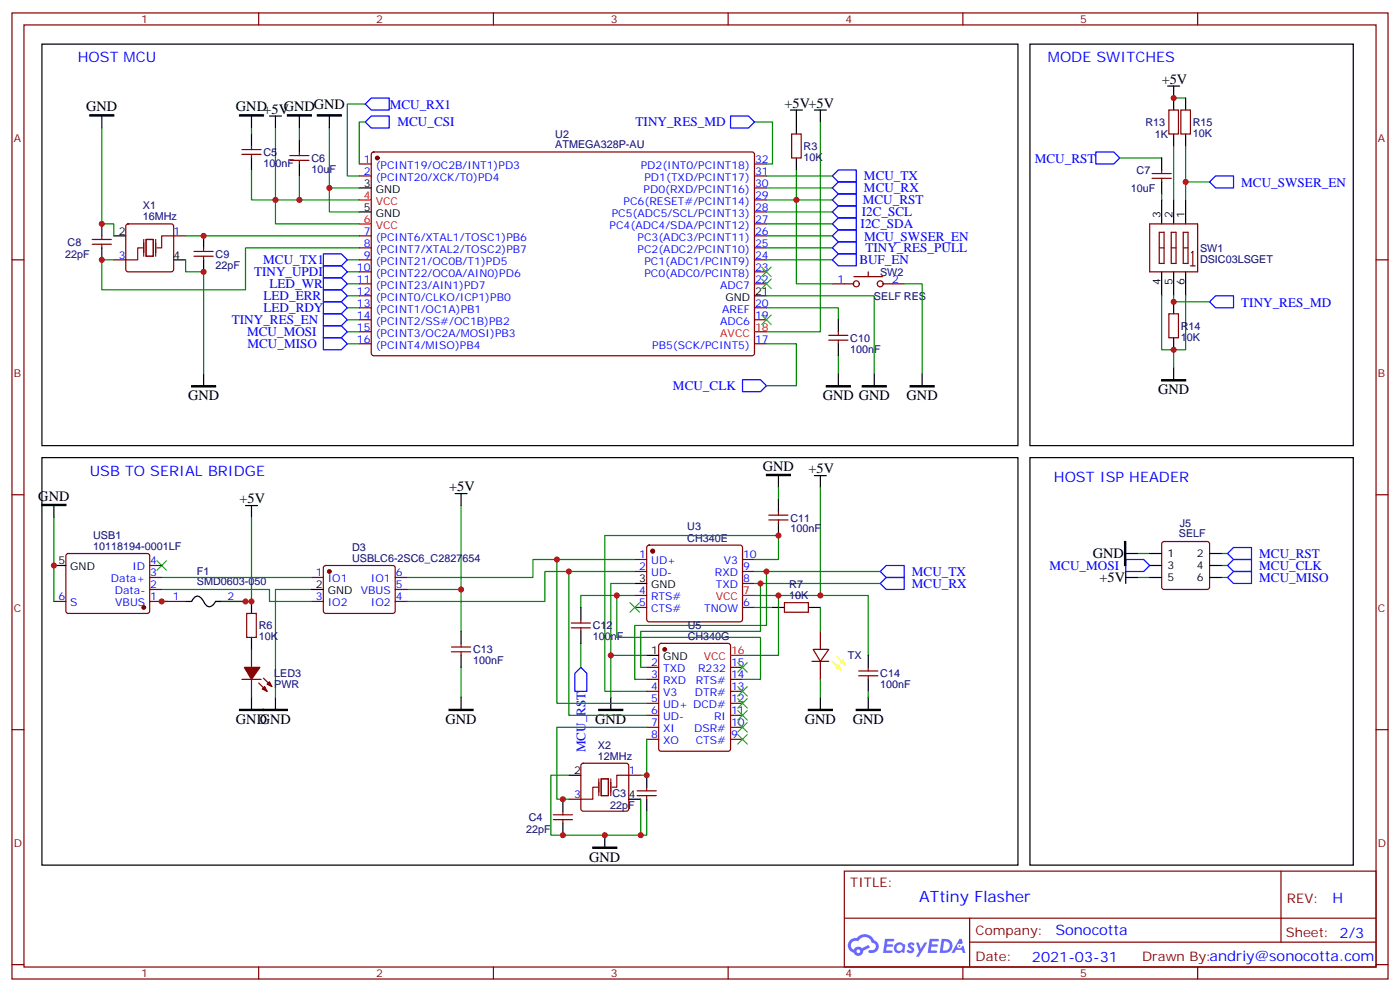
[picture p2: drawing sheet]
<svg xmlns="http://www.w3.org/2000/svg" width="412mm" height="292mm" viewBox="0 0 412 292" stroke-linecap="round" stroke-linejoin="round" font-family="sans-serif">
<g fill="none" stroke="#870000" stroke-width=".35">
<path d="M3.5 3.8h405.4v284.3h-405.4zM7.1 7.3h398.2v277.3h-398.2zM76.2 3.8v3.5M145.3 3.8v3.5M214.5 3.8v3.5M283.6 3.8v3.5M352.8 3.8v3.5M3.5 76.5h3.6M405.3 76.5h3.6M3.5 145.6h3.6M405.3 145.6h3.6M3.5 214.8h3.6"/>
<path d="M405.3 214.8h3.6M248.7 256.4h156.6v28.2h-156.6zM377.3 256.4v20.9M248.7 270.2h156.5M285.6 277.3h119.6M285.6 270.2v14.2M3.5 283.9h3.6M76.2 284.6v3.5M145.3 284.6v3.5M214.5 284.6v3.5M283.6 284.6v3.5M352.8 284.6v3.5"/>
<path d="M405.3 283.9h3.6"/>
</g>
<g fill="#5487ff">
<path d="M267.7 277.6a1.22 1.22 0 0 1 1.7 .2l-.4 .6a.47 .47 0 0 0-.3-.4 .47 .47 0 0 0-.5 .2l.1 .2a1.14 1.14 0 0 1 .8 1.8 1.14 1.14 0 0 1-1.9 0l-.2-.2 .5-.6 .7 .5a.29 .29 0 0 0 .3-.3 .29 .29 0 0 0-.2-.3 1.04 1.04 0 0 1-.6-1.7z"/>
<path d="M260.7 276.3h2.4l.3 .2-.2 .5-1.8 .1-.1 .8h1.5l.3 .4-.3 .4h-1.6l-.2 1.1h1.7l.2 .3-.2 .3-2.6 .1z"/>
<path d="M273.8 276.3h2.4l.3 .2-.1 .5-1.8 .1-.2 .8h1.6l.3 .4-.4 .4h-1.6l-.1 1.1h1.7l.2 .3-.2 .3-2.6 .1z"/>
<path d="M282.6 276.3h.7l.3 1.3-.6 .3a.69 .69 0 0 0-1 .3 .69 .69 0 0 0 .4 .9 .69 .69 0 0 0 .9-.6l.5-.2 .6 2.2h-.8l-.2-.9h-1.8l-.5 .9h-.8z"/>
<path d="M269.8 277.4h.8l.6 1.8 1.1-1.8h.9l-2.6 4.2h-.8l.9-1.5z"/>
<path d="M277.4 276.3l-.6 4.2h1.3a2.11 2.11 0 0 0 2.5-2.1 2.11 2.11 0 0 0-2.5-2.1zM278.1 277.1a1.39 1.39 0 0 1 1.7 1.4 1.39 1.39 0 0 1-1.8 1.3h-.3z"/>
<path d="M263.7 277.9a1.54 1.54 0 0 0-.1 2.2 1.54 1.54 0 0 0 2.2 .1l.6 .3 .3-2.3-.2-.3h-.4a1.49 1.49 0 0 0-2.4 0zM264 278.9a.94 .94 0 0 1 1.8 0 .94 .94 0 0 1-1.8 0z"/>
<path d="M250.4 276.7a2.18 2.18 0 0 0 1.1 3.7 1.44 1.44 0 0 0 1.6 .9 1.44 1.44 0 0 0 1.2-1.4l2-1.1-.5-.7-1.9 1a1.47 1.47 0 0 0-2.4 .4 1.39 1.39 0 0 1-.7-1.9 1.39 1.39 0 0 1 2-.5 2.12 2.12 0 0 1 2.2-1.3 2.12 2.12 0 0 1 1.9 1.7 1.14 1.14 0 0 1 1.1 1.4 1.14 1.14 0 0 1-1.7 .7 .43 .43 0 0 0-.5 .4 .43 .43 0 0 0 .4 .5 1.98 1.98 0 0 0 2.5-1.2 1.98 1.98 0 0 0-1.2-2.6 3.1 3.1 0 0 0-5.3-.6l-.9 .1zM252.3 280a.55 .55 0 0 1 1.1 0 .55 .55 0 0 1-1.1 0z"/>
<circle cx="282.6" cy="278.4" r=".26"/>
</g>
<g fill="none" stroke="#870000" stroke-width=".35">
<path d="M233.2 39.4h2.8v7.1h-2.8zM344.3 32.4h2.8v7h-2.8zM347.8 32.4h2.9v7h-2.9zM71.3 45.4h5.6M71.3 44h5.6M74.1 43v1M74.1 45.4v1.1M85.4 47.2h5.6M85.4 45.8h5.6M88.2 44.7v1.1M88.2 47.2v1.1M105.8 48.3h3.6"/>
<path d="M105.8 51.8h3.6M109.6 44.9l.5-.2 111.7 .1 .4 .6v58.9l-.7 .4-111.7-.1-.4-.6v-58.6zM222.2 48.3h3.6M222.2 51.8h3.6M222.2 58.8h3.6M222.2 55.3h3.6M339.4 52.5h5.6M339.4 51.1h5.6M342.2 50v1.1M342.2 52.5v1.1M27.2 71.9h5.6M27.2 70.5h5.6"/>
<path d="M30 69.4v1.1M30 71.9v1.1M33.5 76.5h3.5M37.3 66.1l.4-.2h12.7l.5 .2 .3 .5v12.7l-.3 .5-.5 .2h-12.7l-.5-.2-.2-.5v-12.7zM51.2 69.4h3.5M57.1 75.4h5.7M57.1 74h5.7M60 73v1M60 75.4v1.1M105.8 69.4h3.6M105.8 73h3.6M105.8 76.5h3.6"/>
<path d="M222.2 69.4h3.6M222.2 73h3.6M222.2 76.5h3.6M222.2 65.9h3.6M222.2 62.4h3.6M338.7 65.9h14.1v14.1h-14.1zM341.5 73h1.4M341.5 68.4h1.4v9.1h-1.4zM345 73h1.4M345 68.4h1.4v9.1h-1.4zM348.5 73h1.5M348.5 68.4h1.5v9.1h-1.5z"/>
<path d="M350.7 78.2h1.4M351 74.4l.4-.4v4.2M105.8 80h3.6M105.8 83.5h3.6M105.8 87.1h3.6M105.8 90.6h3.6M105.8 94.1h3.6M105.8 97.6h3.6M222.2 80h3.6M222.2 83.5h3.6M222.2 90.6h3.6M222.2 94.1h3.6"/>
<path d="M244.1 98.7h5.7M245.2 83.5h6.3M246.9 97.6v1.1M251.5 81.4h8.5M255.8 80v1.4M260 83.5h6.3M344.3 92.4h2.8v7h-2.8zM105.8 101.2h3.6M222.2 101.2h3.6M244.1 100.1h5.7M246.9 100.1v1.1M226.5 153h5.6"/>
<path d="M226.5 151.6h5.6M229.3 150.6v1M229.3 153v1.1M342.4 159.6l.5-.2h12.7l.5 .2 .2 .5v12.7l-.2 .5-.5 .2h-12.7l-.5-.2-.2-.5v-12.7zM15.9 177h3.5M19.6 163.1l.5-.2h23.3l.5 .2 .2 .5-.1 16.5-.6 .5-23.6-.1-.4-.7v-16.2zM44.1 177h10.6M44.1 170h3.5M44.1 173.5h3.5M44.1 166.4h3.5M65.3 177h7M91.7 177h3.5"/>
<path d="M91.7 170h3.5M95.5 166.6l.5-.2 20 .1 .4 .6v13l-.7 .5-20-.1-.5-.7v-12.7zM116.4 177h3.5M116.4 170h3.5M116.4 173.5h3.5M187 164.7h3.5M187 168.2h3.5M187 175.3h3.5M187 178.8h3.5M190.7 160.6l.5-.2h26.8l.5 .2 .2 .5v21.2l-.2 .5-.5 .2h-26.8l-.5-.2-.2-.5v-21.2zM218.7 164.7h3.5M218.7 168.2h3.5"/>
<path d="M218.7 178.8h3.5M218.7 171.7h3.5M231.1 177.4h7v2.8h-7zM71.3 200h5.6M72.7 180.6h2.8v7h-2.8zM74.1 191.1v5.3M74.1 200v5.2M77.6 199.6l2.5 2.5M133 191.8h5.6M133 190.4h5.6M135.8 189.4v1M135.8 191.8v1.1"/>
<path d="M168.3 184.8h5.6M168.3 183.4h5.6M171.1 182.3v1.1M171.1 184.8v1M190.5 200h3.5M190.5 196.4h3.5M194.3 189.6l.4-.2h19.8l.6 .4 .1 30.6-.5 .7h-20l-.6-.4-.1-30.6zM215.2 200h3.5M215.2 196.4h3.5M239.2 194.7h4.9M239.5 191.1h4.6l-2.4 3.6zM241.7 185.8v5.3"/>
<path d="M241.7 194.7v5.3M252.9 198.9h5.7M252.9 197.5h5.7M255.8 196.4v1.1M255.8 198.9v1.1M76.2 201l2.5 2.5M190.5 203.5h3.5M190.5 207h3.5M190.5 210.5h3.5M190.5 214.1h3.5M190.5 217.6h3.5M215.2 203.5h3.5"/>
<path d="M215.2 207h3.5M215.2 210.5h3.5M215.2 214.1h3.5M215.2 217.6h3.5M163 239.8h5.6M165.8 238.8v1M167.6 235.2h3.5M171.3 224.9l.5-.3h12.7l.5 .3 .2 .5v12.7l-.2 .5-.5 .2h-12.7l-.5-.3-.2-.4v-12.7zM185.2 228.2h3.5M187.7 234.2h5.6M187.7 232.8h5.6M190.5 231.7v1.1"/>
<path d="M190.5 234.2v1M163 241.2h5.6M165.8 241.2v1.1"/>
<circle cx="252.2" cy="83.5" r=".88"/>
<circle cx="259.3" cy="83.5" r=".88"/>
</g>
<g fill="#870000" stroke="#870000" stroke-width=".35">
<path d="M77.3 202.8l.7-.7 .7 1.4z"/>
<path d="M78.7 201.4l.7-.7 .7 1.4z"/>
<path d="M72 196.4h4.6l-2.5 3.6z"/>
<circle cx="111.1" cy="46.5" r=".53"/>
<circle cx="192.3" cy="162.2" r=".53"/>
<circle cx="97" cy="168.2" r=".53"/>
<circle cx="42.3" cy="178.8" r=".53"/>
<circle cx="195.8" cy="191.1" r=".53"/>
</g>
<g fill="none" stroke="#000" stroke-width=".35">
<path d="M12.3 13h287.6v118.2h-287.6zM303.4 13h95.2v118.2h-95.2zM30 34.1v3.6M74.1 34.1v3.6M74.1 39.4v3.6M79.4 34.1h3.5M81.1 34.1v3.6M88.2 34.1v3.6M97 34.1v3.6M232.8 32.4h3.6M234.6 32.4v7M239.9 32.4h3.5"/>
<path d="M241.7 32.4v3.5M344 25.3h3.5M345.7 25.3v7.1M345.7 39.4v3.6M349.2 28.9v3.5M349.2 39.4v3.6M74.1 46.5v3.5M88.2 41.2v3.5M88.2 48.3v3.5M105.8 55.3h3.6M234.6 46.5v3.5M342.2 46.5v3.5"/>
<path d="M342.2 53.6v3.5M342.2 58.8v7.1M345.7 58.8v7.1M349.2 58.8v7.1M30 65.9v3.5M30 73v3.5M33.5 69.4h3.5M51.2 76.5h3.5M60 69.4v3.6M60 76.5v3.5M105.8 62.4h3.6M222.2 87.1h3.6"/>
<path d="M246.9 94.1v3.5M342.2 80v7.1M345.7 80v7.1M345.7 88.8v3.6M345.7 99.4v3.5M349.2 80v7.1M60 110v3.5M246.9 101.2v3.5M246.9 110v3.5M257.5 110v3.5M271.6 110v3.5M345.7 108.2v3.6"/>
<path d="M12.3 134.7h287.6v119.9h-287.6zM229.3 140v3.5M239.9 140h3.5M241.7 140v3.5M15.9 148.8v3.5M72.3 148.8h3.5M74.1 148.8v3.5M134.1 145.3h3.5M135.8 145.3v3.5M229.3 147v3.6M229.3 154.1v3.5M15.9 166.4h3.5"/>
<path d="M54.7 177h1.7l.6-.9a1.56 1.56 0 0 1 2.7 .5l.2 .3a2.13 2.13 0 0 0 2.3 1.6l1.3-1.5h1.8M74.1 177v3.6M91.7 173.5h3.5M171.1 178.8v3.5M187 171.7h3.5M227.5 178.8h3.6M238.1 178.8h3.6M331.6 162.9h3.5M331.6 170h3.5M331.6 168.2v3.5M338.7 162.9h3.5M338.7 166.4h3.5"/>
<path d="M338.7 170h3.5M356.3 162.9h3.5M356.3 166.4h3.5M356.3 170h3.5M74.1 187.6v3.5M135.8 185.8v3.6M135.8 192.9v3.5M171.1 185.8v3.6M190.5 192.9h3.5M255.8 192.9v3.5M255.8 200v3.5M74.1 205.2v3.6"/>
<path d="M81.1 205.2v3.6M135.8 205.2v3.6M179.9 205.2v3.6M241.7 205.2v3.6M255.8 205.2v3.6M165.8 235.2v3.6M167.6 228.2h3.5M185.2 235.2h3.5M190.5 228.2v3.5M190.5 235.2v3.6M165.8 242.3v3.5M178.2 245.8v3.5"/>
</g>
<path d="M105.8 58.8h3.6M105.8 65.9h3.6M222.2 97.6h3.6M218.7 175.3h3.5M215.2 192.9h3.5" fill="none" stroke="#f00" stroke-width=".35"/>
<g fill="#000" stroke="#000" stroke-width=".35">
<path d="M26.5 33.8h7v.3h-7zM70.6 33.8h7v.3h-7zM84.7 33.8h7v.3h-7zM93.5 33.8h7v.3h-7zM56.4 113.5h7.1v.4h-7.1zM243.4 113.5h7.1v.4h-7.1zM254 113.5h7.1v.4h-7.1zM268.1 113.5h7.1v.4h-7.1zM342.2 111.8h7v.3h-7zM225.8 139.6h7v.4h-7zM12.3 148.4h7.1v.4h-7.1zM331.3 159.4h.3v7h-.3z"/>
<path d="M70.6 208.8h7v.3h-7zM77.6 208.8h7.1v.3h-7.1zM132.3 208.8h7v.3h-7zM176.4 208.8h7v.3h-7zM238.1 208.8h7.1v.3h-7.1zM252.2 208.8h7.1v.3h-7.1zM174.6 249.3h7.1v.4h-7.1z"/>
</g>
<g fill="none" stroke="#008700" stroke-width=".35">
<path d="M30 37.7v28.2h3.5v3.5M74.1 37.7v1.7M81.1 37.7v21.1h24.7M88.2 37.7v3.5M97 37.7v17.6h8.8M107.6 35.9h-1.8v12.4M107.6 30.6h-5.3v21.2h3.5M222.2 35.9h5.3v12.4h-1.7M241.7 35.9v61.7h-15.9M345.7 28.9h3.5M74.1 50v8.8h7v7.1h24.7M88.2 51.8v7"/>
<path d="M97 55.3v7.1h8.8M225.8 55.3h19.4M225.8 51.8h19.4M234.6 50v8.8h-8.8M245.2 58.8h-10.6v24.7h10.6M329.8 46.5h12.4M342.2 57.1v1.7M345.7 43v15.8M349.2 43v15.8M349.2 53.6h7.1M54.7 76.5v3.5h5.3v30M54.7 69.4h51.1"/>
<path d="M102.3 76.5h3.5M105.8 73h-33.5v12.3h-42.3v-8.8h3.5M225.8 69.4h19.4M225.8 62.4h19.4M225.8 65.9h19.4M225.8 76.5h19.4M225.8 73h19.4M102.3 83.5h3.5M102.3 97.6h3.5M102.3 94.1h3.5M102.3 87.1h3.5M102.3 90.6h3.5"/>
<path d="M102.3 80h3.5M225.8 87.1h31.7v22.9M225.8 90.6h21.1v3.5M266.3 83.5h5.3v26.5M342.2 87.1v15.8h3.5M345.7 87.1v1.7h10.6M349.2 87.1v15.8h-3.5v5.3M102.3 101.2h3.5M225.8 101.2h8.8v12.3h-8.8M246.9 104.7v5.3M15.9 152.3v24.7M74.1 152.3v24.7h-10.6"/>
<path d="M135.8 148.8v24.7h-15.9M229.3 143.5v3.5M241.7 143.5v31.8h-19.5M47.6 173.5h31.8v3.5h12.3M47.6 170h44.1M47.6 177h1.8M91.7 173.5h-10.6v31.7M135.8 173.5v12.3M164 164.7v42.3h26.5M167.6 168.2v42.3h22.9M181.7 175.3v12.3h42.3v12.4h-5.3M187 171.7h-7.1v33.5"/>
<path d="M187 175.3h-15.9v3.5M187 164.7h-30v5.3h-37.1M187 168.2h-26.5v8.8h-40.6M222.2 164.7h7.1v-7.1h-51.1v45.9h12.3M222.2 178.8h5.3M222.2 168.2h37.1M222.2 171.7h37.1M224 171.7v14.1h-35.3v10.6h1.8M225.8 168.2v15.9h-38.8v15.9h3.5M229.3 175.3v17.6h-10.6M241.7 175.3h14.1v17.6M241.7 178.8v7"/>
<path d="M335.1 162.9h3.6M335.1 170h3.6M359.8 166.4h1.8M359.8 162.9h1.8M359.8 170h1.8M135.8 196.4v8.8M171.1 189.4v7M179.9 192.9h10.6M241.7 200v5.2M190.5 217.6v10.6h-1.8M190.5 214.1h-26.5v21.1h3.6M255.8 203.5v1.7"/>
<path d="M167.6 228.2h-5.3v17.6h28.2v-7M188.7 235.2v10.6"/>
</g>
<g fill="none" stroke="#00f" stroke-width=".35">
<path d="M107.6 30.6l1.8-1.7h5.3v3.5h-5.3zM109.4 34.1h5.3v3.6h-5.3l-1.8-1.8zM215.2 34.1h5.3l1.7 1.8-1.7 1.8h-5.3zM245.2 51.8l1.7-1.8h5.3v3.6h-5.3zM245.2 55.3l1.7-1.7h5.3v3.5h-5.3zM245.2 58.8l1.7-1.7h5.3v3.5h-5.3zM322.8 44.7h5.3l1.7 1.8-1.7 1.8h-5.3zM358.1 51.8h5.3v3.5h-5.3l-1.8-1.7zM95.2 74.7h5.3l1.8 1.8-1.8 1.7h-5.3zM95.2 78.2h5.3l1.8 1.8-1.8 1.8h-5.3zM245.2 62.4l1.7-1.8h5.3v3.5h-5.3zM245.2 65.9l1.7-1.8h5.3v3.6h-5.3z"/>
<path d="M245.2 69.4l1.7-1.7h5.3v3.5h-5.3zM245.2 73l1.7-1.8h5.3v3.5h-5.3zM245.2 76.5l1.7-1.8h5.3v3.5h-5.3zM95.2 95.9h5.3l1.8 1.7-1.8 1.8h-5.3zM95.2 99.4h5.3l1.8 1.8-1.8 1.7h-5.3zM95.2 92.4h5.3l1.8 1.7-1.8 1.8h-5.3zM95.2 88.8h5.3l1.8 1.8-1.8 1.8h-5.3zM95.2 85.3h5.3l1.8 1.8-1.8 1.7h-5.3zM95.2 81.8h5.3l1.8 1.7-1.8 1.8h-5.3zM356.3 88.8l1.8-1.7h5.3v3.5h-5.3zM218.7 111.8h5.3l1.8 1.7-1.8 1.8h-5.3zM259.3 168.2l1.8-1.8h5.2v3.6h-5.2z"/>
<path d="M259.3 171.7l1.8-1.7h5.2v3.5h-5.2zM331.6 164.7h5.3l1.8 1.7-1.8 1.8h-5.3zM361.6 162.9l1.8-1.8h5.3v3.6h-5.3zM361.6 166.4l1.8-1.7h5.3v3.5h-5.3zM361.6 170l1.8-1.8h5.3v3.5h-5.3zM171.1 196.4l1.8 1.8v5.3h-3.6v-5.3z"/>
</g>
<g fill="none" stroke="#3c3" stroke-width=".35">
<path d="M224.4 78.6l2.8 2.8M227.2 78.6l-2.8 2.8M224.4 82.1l2.8 2.8M224.4 92.7l2.8 2.8M227.2 82.1l-2.8 2.8M227.2 92.7l-2.8 2.8M46.2 165l2.8 2.9M49 165l-2.8 2.9M185.6 177.4l2.8 2.8M188.4 177.4l-2.8 2.8M217.3 195l2.8 2.8M220.1 195l-2.8 2.8"/>
<path d="M217.3 216.2l2.8 2.8M217.3 212.7l2.8 2.8M217.3 209.1l2.8 2.8M217.3 205.6l2.8 2.8M217.3 202.1l2.8 2.8M220.1 216.2l-2.8 2.8M220.1 212.7l-2.8 2.8M220.1 209.1l-2.8 2.8M220.1 205.6l-2.8 2.8M220.1 202.1l-2.8 2.8"/>
</g>
<path d="M42 73h-1.4v3.5h-3.6M42.3 70.5v4.9M43 70.5h2.2v4.9h-2.2zM45.9 70.5v4.9M51.2 69.4h-3.6v3.6h-1.4M176 231.7h-1.4v3.5h-3.5M176.4 229.2v5M177.1 229.2h2.1v5h-2.1zM179.9 229.2v5M185.2 228.2h-3.5v3.5h-1.4" fill="none" stroke="#870012" stroke-width=".35"/>
<path d="M245.2 194.7l2.4 2.4M246.2 196.4l.7-.7 .7 1.4zM246.6 193.3l2.5 2.4M247.6 195l.8-.7 .7 1.4z" fill="none" stroke="#ff0" stroke-width=".35"/>
<g fill="#c00">
<circle cx="241.7" cy="175.3" r=".88"/>
<circle cx="135.8" cy="173.5" r=".88"/>
<circle cx="81.1" cy="58.8" r=".88"/>
<circle cx="234.6" cy="58.8" r=".88"/>
<circle cx="88.2" cy="58.8" r=".88"/>
<circle cx="97" cy="55.3" r=".88"/>
<circle cx="60" cy="80" r=".88"/>
<circle cx="60" cy="69.4" r=".88"/>
<circle cx="349.3" cy="53.6" r=".88"/>
<circle cx="74.1" cy="177" r=".88"/>
<circle cx="345.7" cy="102.9" r=".88"/>
<circle cx="345.7" cy="88.8" r=".88"/>
<circle cx="72.3" cy="177" r=".88"/>
<circle cx="47.6" cy="177" r=".88"/>
<circle cx="15.9" cy="166.4" r=".88"/>
<circle cx="179.9" cy="192.9" r=".88"/>
<circle cx="181.7" cy="175.3" r=".88"/>
<circle cx="224" cy="171.7" r=".88"/>
<circle cx="225.8" cy="168.2" r=".88"/>
<circle cx="164" cy="164.7" r=".88"/>
<circle cx="167.6" cy="168.2" r=".88"/>
<circle cx="229.3" cy="157.6" r=".88"/>
<circle cx="229.3" cy="175.3" r=".88"/>
<circle cx="30" cy="65.9" r=".88"/>
<circle cx="30" cy="76.5" r=".88"/>
<circle cx="345.7" cy="28.9" r=".88"/>
<circle cx="190.5" cy="228.2" r=".88"/>
<circle cx="165.8" cy="245.8" r=".88"/>
<circle cx="165.8" cy="235.2" r=".88"/>
<circle cx="188.7" cy="245.8" r=".88"/>
<circle cx="178.2" cy="245.8" r=".88"/>
</g>
<path d="M303.4 134.7h95.2v119.9h-95.2z" fill="none" stroke="#000" stroke-width=".35"/>
<text font-size="4.6" fill="#00f" x="270.8" y="265.4">ATtiny Flasher</text>
<g font-size="4.2" fill="#00f">
<text x="22.9" y="18.3">HOST MCU</text>
<text x="308.7" y="18.3">MODE SWITCHES</text>
<text x="26.5" y="140">USB TO SERIAL BRIDGE</text>
<text x="310.4" y="141.7">HOST ISP HEADER</text>
<text x="392.5" y="265.7">H</text>
<text x="310.9" y="275.2">Sonocotta</text>
<text x="304" y="283">2021-03-31</text>
</g>
<g font-size="4.2">
<text x="342.2" y="24.6">+5V</text>
<text x="25.4" y="32.7">GND</text>
<text x="69.5" y="32.7">GND+5VGNDGND</text>
<text x="231.1" y="31.7">+5V+5V</text>
<text x="55.4" y="117.9">GND</text>
<text x="242.4" y="117.9">GND GND</text>
<text x="267.1" y="117.9">GND</text>
<text x="341.1" y="116.1">GND</text>
<text x="224.7" y="138.5">GND</text>
<text x="238.1" y="139.3">+5V</text>
<text x="11.3" y="147.4">GND</text>
<text x="70.6" y="148.1">+5V</text>
<text x="132.3" y="144.6">+5V</text>
<text x="321.9" y="164.3">GND</text>
<text x="323.9" y="171.4">+5V</text>
<text x="69.5" y="213">GND</text>
<text x="76.6" y="213">GND</text>
<text x="131.2" y="213">GND</text>
<text x="175.3" y="213">GND</text>
<text x="237.1" y="213">GND</text>
<text x="251.2" y="213">GND</text>
<text x="173.6" y="253.6">GND</text>
</g>
<g font-size="3.9" fill="#00f">
<text x="114.8" y="32">MCU_RX1</text>
<text x="117.1" y="37.1">MCU_CSI</text>
<text x="187.2" y="37.2">TINY_RES_MD</text>
<text x="304.8" y="47.9">MCU_RST</text>
<text x="254.5" y="53">MCU_TX</text>
<text x="254.5" y="56.5">MCU_RX</text>
<text x="365.6" y="55">MCU_SWSER_EN</text>
<text x="253.8" y="63.6">I2C_SCL</text>
<text x="254.1" y="60.1">MCU_RST</text>
<text x="253.5" y="67.2">I2C_SDA</text>
<text x="254.5" y="70.9">MCU_SWSER_EN</text>
<text x="77.5" y="77.7">MCU_TX1</text>
<text x="253.1" y="77.7">BUF_EN</text>
<text x="254.9" y="74.2">TINY_RES_PULL</text>
<text x="74.8" y="81.3">TINY_UPDI</text>
<text x="77.6" y="88.3">LED_ERR</text>
<text x="79.4" y="84.8">LED_WR</text>
<text x="68.3" y="95.5">TINY_RES_EN</text>
<text x="77.6" y="91.9">LED_RDY</text>
<text x="365.6" y="90.3">TINY_RES_MD</text>
<text x="72.8" y="98.9">MCU_MOSI</text>
<text x="72.9" y="102.5">MCU_MISO</text>
<text x="198.2" y="114.8">MCU_CLK</text>
<text x="309.2" y="167.7">MCU_MOSI</text>
<text x="370.9" y="164.1">MCU_RST</text>
<text x="370.9" y="167.6">MCU_CLK</text>
<text x="268.6" y="169.4">MCU_TX</text>
<text x="268.6" y="172.9">MCU_RX</text>
<text x="370.9" y="171.2">MCU_MISO</text>
<text x="172.4" y="221.4" transform="rotate(-90 172.4 221.4)">MCU_RST</text>
</g>
<g font-size="3.9" fill="#800">
<text x="250.5" y="261">TITLE:</text>
<text x="379.1" y="265.7">REV:</text>
<text x="287.4" y="275.2">Company:</text>
<text x="378.7" y="275.8">Sheet: 2/3</text>
<text x="287.4" y="282.9">Date:</text>
<text x="336.4" y="282.9">Drawn By:andriy@sonocotta.com</text>
</g>
<g font-size="3.2" fill="#800">
<text x="41.6" y="6.8">1</text>
<text x="110.8" y="6.8">2</text>
<text x="179.9" y="6.8">3</text>
<text x="249.1" y="6.8">4</text>
<text x="318.2" y="6.8">5</text>
<text x="4.1" y="41.9">A</text>
<text x="405.9" y="41.9">A</text>
<text x="4.1" y="111.1">B</text>
<text x="405.9" y="111.1">B</text>
<text x="4.1" y="180.2">C</text>
<text x="405.9" y="180.2">C</text>
<text x="4.1" y="249.3">D</text>
<text x="405.9" y="249.3">D</text>
<text x="41.6" y="287.6">1</text>
<text x="110.8" y="287.6">2</text>
<text x="179.9" y="287.6">3</text>
<text x="249.1" y="287.6">4</text>
<text x="318.2" y="287.6">5</text>
</g>
<g font-size="3.2" fill="#000080">
<text x="163.6" y="40.7">U2</text>
<text x="337.4" y="37">R13</text>
<text x="340.2" y="40.6">1K</text>
<text x="351.4" y="40.3">10K</text>
<text x="351.4" y="37.1">R15</text>
<text x="77.6" y="45.9">C5</text>
<text x="91.7" y="47.6">C6</text>
<text x="163.6" y="43.7">ATMEGA328P-AU</text>
<text x="236.7" y="47.3">10K</text>
<text x="236.7" y="44.1">R3</text>
<text x="77.6" y="49.1">100nF</text>
<text x="91.7" y="50.8">10uF</text>
<text x="334.8" y="51.1">C7</text>
<text x="333.1" y="56.4">10uF</text>
<text x="42.1" y="64.8">16MHz</text>
<text x="42.1" y="61.6">X1</text>
<text x="19.2" y="75.9">22pF</text>
<text x="19.9" y="72.3">C8</text>
<text x="63.5" y="75.9">C9</text>
<text x="353.5" y="77.3">DSIC03LSGET</text>
<text x="353.5" y="74">SW1</text>
<text x="63.5" y="79">22pF</text>
<text x="259.2" y="81.1">SW2</text>
<text x="257.4" y="88.2">SELF RES</text>
<text x="250.5" y="100.6">C10</text>
<text x="347.8" y="100.2">10K</text>
<text x="347.8" y="97">R14</text>
<text x="250.5" y="103.8">100nF</text>
<text x="232.8" y="153.5">C11</text>
<text x="347.6" y="155.1">J5</text>
<text x="27.4" y="161.9">10118194-0001LF</text>
<text x="27.4" y="158.7">USB1</text>
<text x="202.4" y="159.4">CH340E</text>
<text x="202.4" y="156.1">U3</text>
<text x="232.8" y="156.7">100nF</text>
<text x="347.3" y="158.2">SELF</text>
<text x="103.7" y="165.4">USBLC6-2SC6_C2827654</text>
<text x="103.7" y="162.2">D3</text>
<text x="58" y="172.3">SMD0603-050</text>
<text x="58" y="169.4">F1</text>
<text x="232.5" y="173.1">R7</text>
<text x="232.5" y="176.3">10K</text>
<text x="76.2" y="185.2">R6</text>
<text x="174.6" y="185.2">C12</text>
<text x="202.6" y="185.1">U5</text>
<text x="76.2" y="188.4">10K</text>
<text x="174.6" y="188.4">100nF</text>
<text x="202.6" y="188.3">CH340G</text>
<text x="139.3" y="195.5">100nF</text>
<text x="139.4" y="192.3">C13</text>
<text x="249.8" y="194">TX</text>
<text x="80.8" y="202.6">PWR</text>
<text x="80.8" y="199.3">LED3</text>
<text x="259.3" y="202.6">100nF</text>
<text x="259.3" y="199.4">C14</text>
<text x="176.1" y="220.4">X2</text>
<text x="176.1" y="223.6">12MHz</text>
<text x="179.7" y="238.1">22pF</text>
<text x="180.4" y="234.6">C3</text>
<text x="155" y="245.2">22pF</text>
<text x="155.7" y="241.7">C4</text>
</g>
<g font-size="3.2" fill="#00f">
<text x="107.2" y="47.9">1</text>
<text x="222.4" y="47.9">32</text>
<text x="107.2" y="51.4">2</text>
<text x="110.7" y="49.7">(PCINT19/OC2B/INT1)PD3</text>
<text x="110.7" y="53.2">(PCINT20/XCK/T0)PD4</text>
<text x="188.7" y="49.7">PD2(INT0/PCINT18)</text>
<text x="189.8" y="53.2">PD1(TXD/PCINT17)</text>
<text x="222.4" y="51.4">31</text>
<text x="189.6" y="56.7">PD0(RXD/PCINT16)</text>
<text x="222.4" y="58.5">29</text>
<text x="222.4" y="55">30</text>
<text x="180.2" y="63.8">PC5(ADC5/SCL/PCINT13)</text>
<text x="183.7" y="60.3">PC6(RESET#/PCINT14)</text>
<text x="222.4" y="65.5">27</text>
<text x="222.4" y="62">28</text>
<text x="51.2" y="69.1">1</text>
<text x="107.2" y="69.1">7</text>
<text x="110.7" y="70.8">(PCINT6/XTAL1/TOSC1)PB6</text>
<text x="179.6" y="67.3">PC4(ADC4/SDA/PCINT12)</text>
<text x="187.8" y="70.8">PC3(ADC3/PCINT11)</text>
<text x="222.4" y="69.1">26</text>
<text x="35" y="76.1">3</text>
<text x="107.2" y="72.6">8</text>
<text x="107.2" y="76.1">9</text>
<text x="110.7" y="74.4">(PCINT7/XTAL2/TOSC2)PB7</text>
<text x="110.7" y="77.9">(PCINT21/OC0B/T1)PD5</text>
<text x="187.8" y="74.4">PC2(ADC2/PCINT10)</text>
<text x="189.8" y="77.9">PC1(ADC1/PCINT9)</text>
<text x="222.4" y="76.1">24</text>
<text x="222.4" y="72.6">25</text>
<text x="105.2" y="79.7">10</text>
<text x="105.2" y="83.2">11</text>
<text x="110.7" y="81.4">(PCINT22/OC0A/AIN0)PD6</text>
<text x="189.8" y="81.4">PC0(ADC0/PCINT8)</text>
<text x="222.4" y="83.2">22</text>
<text x="222.4" y="79.7">23</text>
<text x="246.7" y="83.2">1</text>
<text x="262.8" y="83.2">2</text>
<text x="105.2" y="86.7">12</text>
<text x="110.7" y="84.9">(PCINT23/AIN1)PD7</text>
<text x="110.7" y="88.5">(PCINT0/CLKO/ICP1)PB0</text>
<text x="212.1" y="84.9">ADC7</text>
<text x="105.2" y="90.2">13</text>
<text x="105.2" y="93.8">14</text>
<text x="110.7" y="92">(PCINT1/OC1A)PB1</text>
<text x="110.7" y="95.5">(PCINT2/SS#/OC1B)PB2</text>
<text x="212.1" y="95.5">ADC6</text>
<text x="212.7" y="92">AREF</text>
<text x="222.4" y="93.8">19</text>
<text x="222.4" y="90.2">20</text>
<text x="105.2" y="97.3">15</text>
<text x="105.2" y="100.8">16</text>
<text x="110.7" y="99.1">(PCINT3/OC2A/MOSI)PB3</text>
<text x="222.4" y="100.8">17</text>
<text x="110.7" y="102.6">(PCINT4/MISO)PB4</text>
<text x="192.1" y="102.6">PB5(SCK/PCINT5)</text>
<text x="39" y="167.9">ID</text>
<text x="44.3" y="166.1">4</text>
<text x="188.3" y="164.3">1</text>
<text x="188.3" y="167.9">2</text>
<text x="191.8" y="166.1">UD+</text>
<text x="213.2" y="166.1">V3</text>
<text x="218.9" y="167.9">9</text>
<text x="218.9" y="164.3">10</text>
<text x="32.7" y="171.4">Data+</text>
<text x="44.3" y="173.1">2</text>
<text x="44.3" y="169.6">3</text>
<text x="93.1" y="169.6">1</text>
<text x="96.6" y="171.4">IO1</text>
<text x="109.3" y="171.4">IO1</text>
<text x="116.6" y="173.1">5</text>
<text x="116.6" y="169.6">6</text>
<text x="191.8" y="169.6">UD-</text>
<text x="210.6" y="169.6">RXD</text>
<text x="210.8" y="173.1">TXD</text>
<text x="218.9" y="171.4">8</text>
<text x="17.2" y="176.7">6</text>
<text x="20.7" y="178.4">S</text>
<text x="33.8" y="174.9">Data-</text>
<text x="34" y="178.4">VBUS</text>
<text x="44.3" y="176.7">1</text>
<text x="50.9" y="176.7">1</text>
<text x="67" y="176.7">2</text>
<text x="93.1" y="176.7">3</text>
<text x="96.6" y="178.4">IO2</text>
<text x="106.3" y="174.9">VBUS</text>
<text x="109.3" y="178.4">IO2</text>
<text x="116.6" y="176.7">4</text>
<text x="188.3" y="174.9">4</text>
<text x="188.3" y="178.4">5</text>
<text x="191.8" y="176.7">RTS#</text>
<text x="218.9" y="178.4">6</text>
<text x="191.8" y="180.2">CTS#</text>
<text x="207.5" y="180.2">TNOW</text>
<text x="191.8" y="196.1">2</text>
<text x="195.3" y="197.8">TXD</text>
<text x="205.6" y="197.8">R232</text>
<text x="215.4" y="196.1">15</text>
<text x="191.8" y="199.6">3</text>
<text x="191.8" y="203.1">4</text>
<text x="195.3" y="201.4">RXD</text>
<text x="205" y="201.4">RTS#</text>
<text x="215.4" y="203.1">13</text>
<text x="215.4" y="199.6">14</text>
<text x="191.8" y="206.7">5</text>
<text x="195.3" y="204.9">V3</text>
<text x="195.3" y="208.4">UD+ DCD#</text>
<text x="204.7" y="204.9">DTR#</text>
<text x="215.4" y="206.7">12</text>
<text x="191.8" y="210.2">6</text>
<text x="191.8" y="213.7">7</text>
<text x="195.3" y="211.9">UD-</text>
<text x="195.3" y="215.5">XI</text>
<text x="204.5" y="215.5">DSR#</text>
<text x="210.3" y="211.9">RI</text>
<text x="215.4" y="213.7">10</text>
<text x="215.4" y="210.2">11</text>
<text x="191.8" y="217.2">8</text>
<text x="195.3" y="219">XO</text>
<text x="204.9" y="219">CTS#</text>
<text x="215.4" y="217.2">9</text>
<text x="185.2" y="227.8">1</text>
<text x="169.1" y="234.9">3</text>
</g>
<g font-size="3.2">
<text x="107.2" y="55">3</text>
<text x="110.7" y="56.7">GND</text>
<text x="107.2" y="62">5</text>
<text x="110.7" y="63.8">GND</text>
<text x="341.8" y="64.1" transform="rotate(-90 341.8 64.1)">3</text>
<text x="345.4" y="64.1" transform="rotate(-90 345.4 64.1)">2</text>
<text x="348.9" y="64.1" transform="rotate(-90 348.9 64.1)">1</text>
<text x="35" y="69.1">2</text>
<text x="51.2" y="76.1">4</text>
<text x="341.8" y="83.8" transform="rotate(-90 341.8 83.8)">4</text>
<text x="345.4" y="83.8" transform="rotate(-90 345.4 83.8)">5</text>
<text x="348.9" y="83.8" transform="rotate(-90 348.9 83.8)">6</text>
<text x="213.7" y="88.5">GND</text>
<text x="222.4" y="86.7">21</text>
<text x="17.2" y="166.1">5</text>
<text x="20.7" y="167.9">GND</text>
<text x="344" y="164">1</text>
<text x="344" y="167.5">3</text>
<text x="352.5" y="164">2</text>
<text x="352.5" y="167.5">4</text>
<text x="93.1" y="173.1">2</text>
<text x="188.3" y="171.4">3</text>
<text x="191.8" y="173.1">GND</text>
<text x="344" y="171">5</text>
<text x="352.5" y="171">6</text>
<text x="96.6" y="174.9">GND</text>
<text x="191.8" y="192.5">1</text>
<text x="195.3" y="194.3">GND</text>
<text x="169.1" y="227.8">2</text>
<text x="185.2" y="234.9">4</text>
</g>
<g font-size="3.2" fill="#f00">
<text x="107.2" y="58.5">4</text>
<text x="107.2" y="65.5">6</text>
<text x="110.7" y="60.3">VCC</text>
<text x="110.7" y="67.3">VCC</text>
<text x="212.2" y="99.1">AVCC</text>
<text x="222.4" y="97.3">18</text>
<text x="210.8" y="176.7">VCC</text>
<text x="218.9" y="174.9">7</text>
<text x="207.3" y="194.3">VCC</text>
<text x="215.4" y="192.5">16</text>
</g>
</svg>
